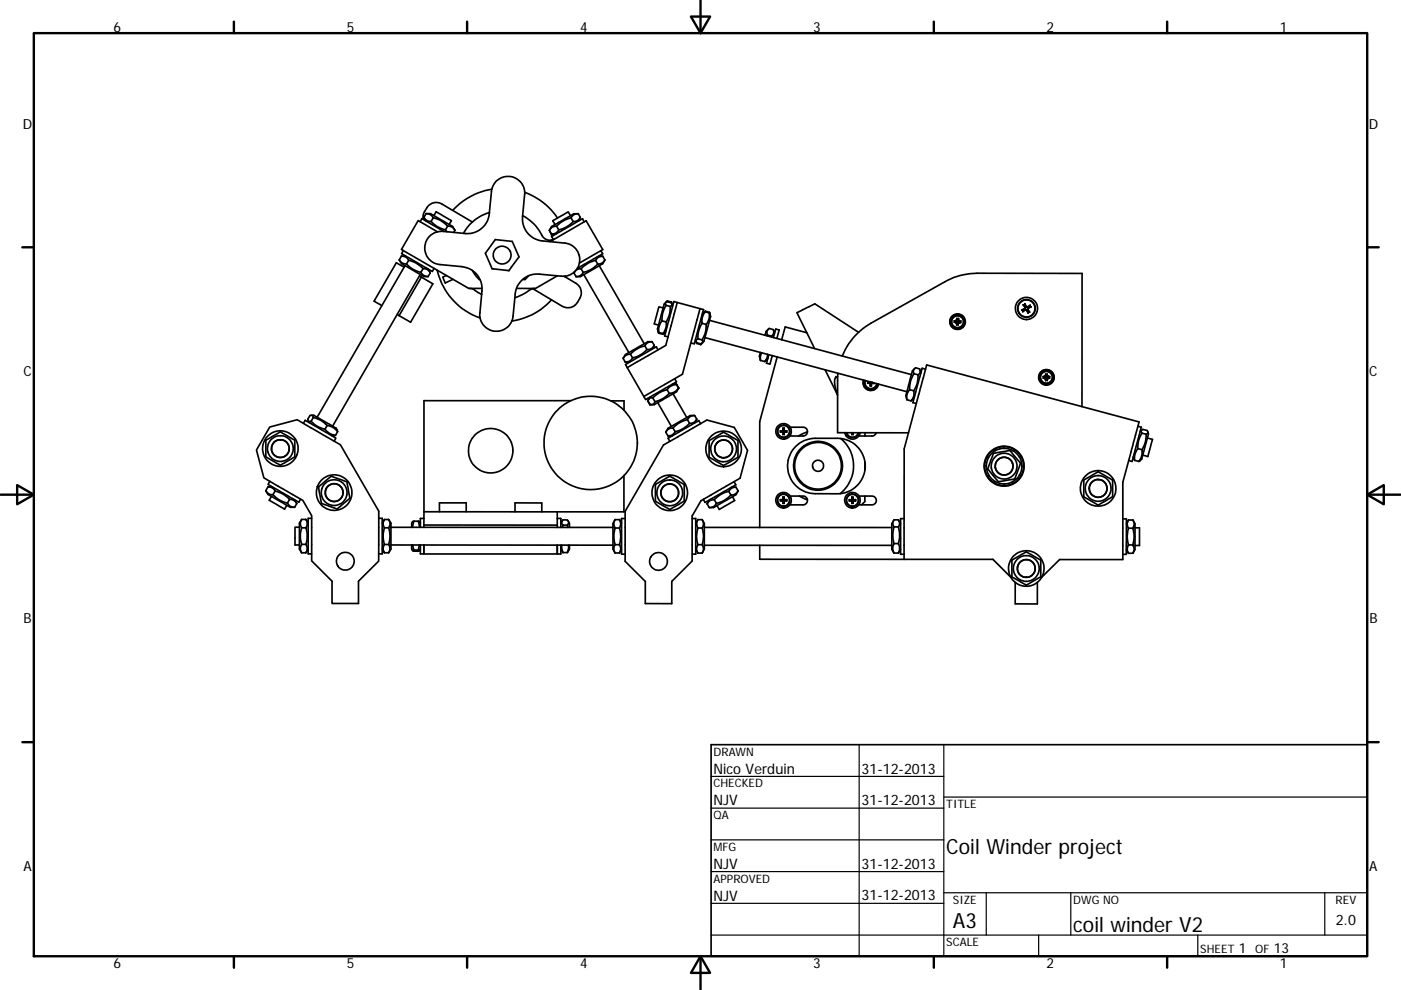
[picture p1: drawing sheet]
<svg xmlns="http://www.w3.org/2000/svg" width="297mm" height="210mm" viewBox="0 0 297 210" stroke-linecap="round" stroke-linejoin="round" font-family="sans-serif">
<g fill="none" stroke="#000" stroke-width=".36">
<path d="M84.6 55.1l.6 .9 4.6 2.7h1M84.6 55.1l.7 .7 .9 .2M85.1 54.3h.9M85.1 54.3l-.5 .8M85.1 54.3l.4 .1a1.48 1.48 0 0 1 1.2 .8M85.5 53.1l-.3 .7 6.5 3.8 .3-.7M85.7 56.7l-1.7-1-4.7 8.2 1.6 .9M85.9 56.3l-18.7 32.2M86.2 56l.2 .2a5.5 5.5 0 0 0 2.8 1.6M86.7 55.2l-.5 .8M86.7 55.2l.2 .1a5.9 5.9 0 0 1 2.8 1.7M88.9 58.5l.4 .3"/>
<path d="M89.1 47l.3-.6 4.7 2.7M89.1 58.2l-18.6 32.2M89.2 57.8l.7 .6 .9 .3M89.3 58.8l-4.7 8.2M89.3 58.8l2.5 1.4-4.7 8.1-2.5-1.3M89.7 57l-.5 .8M89.7 57h.3a1.52 1.52 0 0 1 1.2 .9M89.7 46.5l.1-1.1 .2-.5a2.85 2.85 0 0 1 2.2-2l1.2 .2 6.8 4M89.9 46.1l.6 .7 .9 .2M89.9 46.1l.4 .8M90.3 45.3h1l.6 .3 4.1 2.4 .5 .9M90.3 45.3h.4a1.45 1.45 0 0 1 1.2 .9"/>
<path d="M90.3 45.3l-.4 .8M90.8 57l.4 .9M91.1 50.1a3.8 3.8 0 0 1 2.8-1l4.7 .4a4.7 4.7 0 0 0 5.1-4.2l.5-4.7a3.5 3.5 0 0 1 3.8-3.2 3.5 3.5 0 0 1 3.2 3.9l-.4 4.7a4.7 4.7 0 0 0 4.2 5.1l4.7 .5a3.5 3.5 0 0 1 3.2 3.8 3.5 3.5 0 0 1-3.8 3.2l-4.7-.5a4.7 4.7 0 0 0-5.2 4.3l-.4 4.7a3.5 3.5 0 0 1-3.9 3.1 3.5 3.5 0 0 1-3.2-3.8l.5-4.7a4.7 4.7 0 0 0-4.2-5.1l-4.7-.5a3.5 3.5 0 0 1-3-2.3 3.5 3.5 0 0 1 .8-3.7zM91.2 57.9l-.4 .8M91.4 47l.2 .2a5.5 5.5 0 0 0 2.8 1.5M91.9 46.2l1.6 .6 1.4 1.2M91.9 46.2l-.5 .8M92 45.7l.5-.8 3.2 1.9-.5 .8M92.7 57.3a14.1 14.1 0 0 0 9.1 10.1M92.7 49.2l-4-2.4-3.6 6.1 14.3 8.3h2.8M94.4 48.7l.4 .5M94.7 58.4l-.8 .4 .5 1.2 1.6-.8"/>
<path d="M94.9 48h.3a1.51 1.51 0 0 1 1.3 .9M94.9 48l-.5 .7M96.5 48.9l-.3 .4M100.2 57.4l.7 1.2 .9 .7M103.8 45.1a9.1 9.1 0 0 0-5.6 4.4M104.3 40.1a14.6 14.6 0 0 0-8.3 4.5M105 50.8l3.6 .4 1.4 3.3-2.1 2.9-3.6-.4-1.4-3.3zM110.8 45.7a10.1 10.1 0 0 1 4.4 4.7 1.82 1.82 0 0 0 2.3 .3M111.3 40.8a14.1 14.1 0 0 1 6.9 5.4M112 58.5l-.7 .8h-.5M116.5 48.9l.4 .8M116.6 51.3l7.7-4.5 3.5 6.1-5 2.9"/>
<path d="M116.6 49.1l.4 1M116.9 49.7h1M118 48l.5 .8M118 48h-.4a1.37 1.37 0 0 0-1.1 .9M118.2 58.5l-4.7 2.7h-4M118.5 48.8l-.7 .6-.9 .3M119.6 58.6l2.5 1.5a2.38 2.38 0 0 1 .8 3.2 2.77 2.77 0 0 1-2.5 2l-1.2-.3-6.3-3.8M119.9 58.6l-.1 .1M120.9 45.7l-.4-.8-.3 .2-3 1.7 .5 .8M121.1 46.2l.4 .8M121.1 46.2l-.9 .3a5.2 5.2 0 0 0-2.2 1.5M121.5 47l-.5 .5a5.8 5.8 0 0 1-2.5 1.3"/>
<path d="M121.7 57.9l.4 .8M121.8 57.6l-.1 .3M121.9 57.6l-.2 .3M122.6 45.3h-1l-3.1 1.9-1.6 .8-.4 .9M122.6 45.3l.4 .8M122.6 45.3l-.4 .1a1.4 1.4 0 0 0-1.1 .8M123 46.1l-.4 .8M123 46.1l-.6 .7-.9 .2M123.2 57l-.8 .1-.4 .3M123.2 57l.5 .8M123.7 57.8l-.7 .7-.9 .2M123.8 58.3l9.5 16.5"/>
<path d="M123.9 47.1l-.4-.7-1.1 .6-5.5 3.2 .4 .6M126.3 55.2l-1.7 .7-1.4 1.1M126.3 55.2l.4 .8M126.7 56l-.5 .5a5.7 5.7 0 0 1-2.5 1.3M126.9 54.4h.9M127.1 56.4l9.5 16.5M127.4 53.2l.4 .6-5.4 3.1M127.8 54.4h-.1a1.62 1.62 0 0 0-1.4 .8M127.8 54.4l.4 .7M128.2 55.1l-.4 .9-4.8 2.7h-.9M128.2 55.1v.1a1.62 1.62 0 0 1-1.5 .8M84.2 66.7l.4 .3"/>
<path d="M99.5 61.2l1 .2 1.6 1.1M113.4 61.2l-.8 .1a11.8 11.8 0 0 1-3.4 1.8M116.9 63.6a14.2 14.2 0 0 1-8.4 4.5M132.1 76l.5 .8M132.6 76.8h.9M133 78l3.5 6.1M133.7 75.1l.4 .8M133.7 75.1l-.9 .2-.7 .7M134.1 75.9l-.8 .8-.7 .1M136.7 73.4l.5 .7M136.7 73.4h-.2a5.9 5.9 0 0 0-2.8 1.7M137.2 74.1l-.6 .6a5.8 5.8 0 0 1-2.5 1.2"/>
<path d="M138.3 72.5l.4 .8M138.3 72.5h-1l-4.3 2.5-.4 .2-.5 .8M138.3 72.5h-.3a1.51 1.51 0 0 0-1.3 .9M138.7 73.3l-.5 .8M138.7 73.3l-.1 .1a1.56 1.56 0 0 1-1.4 .7M139.5 74.2l-.4-.6-6.5 3.7 .4 .7M139.5 70.2l.2 .3M139.6 70.4l.1 .3M139.7 70.7l.8 .2M139.7 70.5l.9 .3M140.4 68.1l-.7 1.4v1M140.4 68.1l.8 .2"/>
<path d="M140.6 65.3l-.9-.2-.9 3.3-.1 .3 .9 .3M140.7 70.7l-.2 .2M140.9 70.6l-.3 .2M140.9 70.6l-.4 .3M141.2 70.3l-.3 .3M141.2 64.8l-.7 1.6-.1 1.7M141.2 64.8v-.1a.43 .43 0 0 1 .2-.7l1 .3v.5l-.3 .2M141.2 68.3v1l-.6 1.5M141.2 64.8l.9 .2M141.5 63.8l-.2 .3M141.5 63.8l.8 .3M141.5 63.8a3.4 3.4 0 0 0-1.1 2.4l-1 3.5 .3 1"/>
<path d="M142.1 65v.5a5.5 5.5 0 0 1-.9 2.8M142.3 64.1l.3 .9M142.3 64.1l.1 .3M143.6 64.2l-.7-.2-2 7.1v.1l.7 .3M147.5 71.9l.2 .9M147.6 72.5l.1 .3M147.7 72.8l.9 .3M148 71.9l.9 .2M148 71.9l-.4 .3 .1 .5 .9 .3 .2-.1a.48 .48 0 0 0 .1-.8M148.4 65.5l.8 .2-.1 .1-1.9 7.1-.7-.2M148.4 65.5l-4.8-1.3-2.4 9.1-8.2 4.7M148.4 65.5l-3.7 13.9-8.2 4.7"/>
<path d="M148.8 72.9l-.2 .2M148.9 68.6l.8 .2M148.9 68.6l-.4 .6a4.9 4.9 0 0 0-.5 2.7M149.5 71.6l42.8 11.5M149.5 66.1l.9 .3M149.5 66.1l-.6 1.2v1.3M149.5 66.1l-.3 .2M149.5 66l-.2 .2M149.5 66l-.6 .7M149.5 66l.9 .3M149.7 68.8v.3a5.3 5.3 0 0 1-.8 3M150.4 66.4l-.1 1.3-.6 1.1"/>
<path d="M150.4 66.4l.1 .3M150.4 67.9l42.8 11.6M150.4 66.3l.1 .4M150.4 66.3l.1 .2M150.5 66.7l.2 .5-1.3 4.6a1.61 1.61 0 0 1-.8 1.3M161.2 74.8l-.2 .8 .2 .9M161.2 76.5l.9 .2M161.5 74.8l-.3 .8v.9M162.7 71.1l-.1-.4a1.06 1.06 0 0 1 .5-1l.9 .2v.2v.6l-.4 .6M162.7 71.1l-.1 .1M162.7 71.1l.9 .2M162.7 75.2a1.89 1.89 0 0 1-.6 1.5"/>
<path d="M162.8 76.1l-.7 .6M162.9 69.8l-.5 .5-.2 .8M163 75.2l-.5 1.8 .8 .2 .4-1.8M163.6 71.3v.2M164 71.6l.5-1.8 .7 .2-.5 1.8M164 70.1l.2 .7M164.8 75.7l-3.7 13.7v22.5M171 70.6l-4.5-1.3-.8 2.8M174.9 78.4l2.6 5.3M177.2 79.9v.2M177.6 79.9l-.4 .2M177.6 79.2v12.6h15"/>
<path d="M178.6 75.5a14.2 14.2 0 0 1 6.1-7l15.6-8.7a13.8 13.8 0 0 1 6.9-1.8h22.2v28.2M182 70.5l-9.2-6-3.8 1.8 3.7 7.6M193.8 79.3l.8 .2M193.8 79.3l-.3 .4a5.8 5.8 0 0 0-.6 3M193.8 79.3l-.1-.7 .4-.6 .9 .4v.7l-.4 .4M193.9 78.2l-.4 .4-1.4 5.2 .2 1M194.6 79.5a5.3 5.3 0 0 1-.9 3.4M195.1 78.5l.1 .6M196.3 78.3l-.8-.2-.7 2.5-1.3 4.8 .8 .2M202.7 68.3h-.4l.5 .1M202.7 68.2v.1M202.7 68.3l.2 .1"/>
<path d="M202.8 68.4v.1M202.8 68.4l-.1 .1M202.8 68h.1M202.8 68l-.5 .1 .4 .1M202.8 68l-.1-.1 .2 .1M202.8 68l.1 .1M202.8 68.5v.4l.2-.3M202.9 68.4l.1 .2M202.9 68.4l-.1 .1M203 68.6h.1M203 67.9l-.1-.4v.5M203 67.9h.1"/>
<path d="M203 67.9l-.3 .3M203.1 67.9l.1-.4v.5M203.1 67.9l.2 .3M203.2 68.4l.1 .1M203.2 68.4l-.2 .2M203.2 68.5h.1M203.2 68.5v.4l-.2-.3M203.2 68.5l.1 .1M203.2 68h.1M203.2 68l.2-.1-.1 .2M203.2 68.4l.1 .2M203.3 68.5v.1"/>
<path d="M203.3 68.1h.4l-.4 .1M203.3 68v.1M203.3 68l-.1 .1M203.3 68.3l.4 .1h-.5M203.3 68.2v.1M203.3 68.3l-.1 .1M217.1 65.6v.2M217.1 65.8a.42 .42 0 0 1 .8 .2M217.1 65.8l-.3 .3a.56 .56 0 0 1 .9-.3l.3 .6-.1-.4M217.3 65l-.4-.4a.56 .56 0 0 1 .3 .9l-.6 .3 .5-.2M217.3 65a.38 .38 0 0 1-.2 .6M217.4 64.9l.3 .3 .4-.2"/>
<path d="M217.4 64.9l-.1-.5 .2 .5M217.4 64.9l-.1 .1M217.5 64.9l.4 .2 .5-.4-.3 .3M218 65.9l-.1 .1M218.1 65l.1 .2M218.2 65.2l.4-.1a.57 .57 0 0 0-.6 .6l.3 .5-.3-.3M218.2 65.2a.39 .39 0 0 0-.3 .3 .39 .39 0 0 0 .1 .4M221.5 79.7l.1 .1M221.5 80v.1M221.5 79.7l.2 .1M221.6 79.8h.1M221.6 79.8l-.4 .1 .3 .1"/>
<path d="M221.6 79.8l.1 .1M221.8 79.7l-.3 .3M221.8 79.7h.1M221.8 79.7l-.1-.4v.5M221.9 79.7l.1 .2M221.9 79.7l.1-.4 .1 .5M222 79.9l.2 .1M222.1 79.8l.5 .1-.4 .1M222.1 79.8h.1M222.1 79.8l-.1 .1M222.2 79.7l-.1 .1M222.2 80v.1"/>
<path d="M56.4 93.4l2.6-1.6a.59 .59 0 0 1 1 .2l2.1 1.2a.46 .46 0 0 1 .4 .2 .46 .46 0 0 1 0 .5v2.5a.61 .61 0 0 1-.6 .9l-2 1.1a.48 .48 0 0 1-.9 0l-2.2-1.2a.61 .61 0 0 1-.4-1zM57.2 90.6l5.8-1.6 9.2 5.3 8.1 14.1v10.6l-4.3 4.3v4.7h-5.6v-4.7l-4.3-4.3v-9.6l-1.9-3.2-8.3-4.9-1.5-5.8zM64.3 89.8l.5-.6 4.8 2.8 1.6 .9-.4 .7M65.4 89.3l.2 .4M66 89.3l.1 .2a5.4 5.4 0 0 0 2.8 1.5M66.1 88.1l.6 .1 4.6 2.6 .3 .7M66.4 88.5l-.2-.4h-.5l-.4 .8 .2 .5 .5-.1M66.4 88.5l1.6 .7 1.4 1.1M66.4 88.5l-.4 .8M68.9 91l.5 .5a2.96 2.96 0 0 0 1.7 .8M69.4 90.3l1.2 .4 1 .8M69.4 90.3l-.5 .7"/>
<path d="M71.1 92.3l-.8 .1M71.6 91.5l-.5 .8M121 85h-31.1v23.5M129.5 85h2.8v2M137.3 85l.5 .8M137.4 84.9l-.1 .1M137.8 84.2l-.5 .8M138 85.8h-.2M138.4 84.4l.5 .8M138.4 84.4h-.2a.78 .78 0 0 0-.8 .6l.4 .8 .7-.1 .4-.5M139.5 85.4l2.8 5M140.7 94.4l9.2-5.3 5.8 1.6 2.8 4.8-1.6 5.9-8.3 4.8-1.9 3.3v9.5l-4.3 4.3v4.7h-5.6v-4.7l-4.3-4.2v-10.6z"/>
<path d="M141.2 91.7l.4 .8M141.4 82.7l-1.6 .6-1.4 1.1M141.4 82.7l.5 .7M141.6 92.5h.9M141.9 83.4l-1.4 1.2-1.6 .6M142.5 81.5h.9M142.7 90.8l.4 .8M142.7 90.8h-.5a1.45 1.45 0 0 0-1 .9M142.7 83.5l2.9 5M143 80.3l.4 .7-6.5 3.7-.4-.6M143.1 91.6l-.1 .2a1.57 1.57 0 0 1-1.4 .7M143.1 81.5h.3"/>
<path d="M143.4 81.5l-.6 .1a2.32 2.32 0 0 0-1.4 1.1M143.4 81.5l.4 .8M143.4 81.5l.5 .8M143.7 82.6l-.3 .5-4.7 2.7h-.9M143.8 82.3l-.1 .3M143.8 82.3l-.1 .1a2.27 2.27 0 0 1-1.8 1M143.9 82.3l-.1 .1M143.9 82.3l-.2 .3M145.8 89l-.7 .2a5.5 5.5 0 0 0-2.4 1.6M145.8 89l.4 .8M146.2 89.8l-1.4 1.1-1.7 .7M147.3 88.1l-.9 .2-.6 .7"/>
<path d="M147.3 88.1l.4 .8M147.3 88.1l-1 .1-4.1 2.3-.6 .4-.4 .8M147.7 88.9l-.4 .8M147.7 88.9v.1a1.46 1.46 0 0 1-1.5 .8M148.5 89.9l-.3-.7-1.1 .6-5.5 3.2 .4 .6M150.3 93.5l2.7-1.6a.61 .61 0 0 1 1 .1l2.1 1.2a.97 .97 0 0 1 .4 1.2v2.1a.87 .87 0 0 1-.8 .9l-1.9 1.1a.5 .5 0 0 1-.8 0l-2.2-1.3a.48 .48 0 0 1-.5-.7zM165.8 91.4h.1M165.8 91.5h.1M165.8 91.5l-.4 .1h.2a.37 .37 0 0 1 .4 .1 .37 .37 0 0 1 0 .5l.1-.3M165.8 91.4v.1M165.8 91.5l.2 .1 .1 .3M166.1 91.1l-.1 .3h-.2"/>
<path d="M166.1 91.1h.1M166.1 91.9h.1M166.1 91.1l-.1-.3a.41 .41 0 0 1 0 .5 .41 .41 0 0 1-.6 .1h.4M166.2 91.1v.3h.3M166.2 91.1h.1M166.2 91.8v.1M166.2 91.1l.1-.3-.1 .3M166.2 91.8l.1 .4-.1-.3M166.2 91.1l.2 .3h.4h-.3M166.5 91.5l.3 .1h-.4l-.2 .2M166.5 91.5l-.3 .1v.2M166.5 91.4v.1"/>
<path d="M167.5 90.6h2.8a.93 .93 0 0 1 .9 .9 .93 .93 0 0 1-.9 1h-2.8M168.8 94.6a5.8 5.8 0 0 1 4-1.6h4.7a5.9 5.9 0 0 1 6 5.9 5.9 5.9 0 0 1-6 5.8h-4.7a5.9 5.9 0 0 1-5.4-3.7 5.9 5.9 0 0 1 1.4-6.4zM171.2 91.6l-1.9 .9M177.2 80.1a4.1 4.1 0 0 0 .2 3.2l.2 .5M178.3 93a7.5 7.5 0 0 1-.2 11.7M179.4 91.8a1.32 1.32 0 0 0 1.3 1 1.32 1.32 0 0 0 1.3-1M179.5 91.8a1.25 1.25 0 0 0 1.2 .9 1.25 1.25 0 0 0 1.3-.9M180.6 91.8h.1M180.7 91.8l-.1 .4 .1-.3M180.7 91.9h.1M180.7 91.8v.1M180.8 91.8v.1"/>
<path d="M180.8 91.8l.1 .4-.1-.3M180.8 91.8h.1M182.4 91.8a1.64 1.64 0 0 1-1.7 1.4 1.64 1.64 0 0 1-1.6-1.4M183.1 80.6a1.65 1.65 0 0 0 1.1 2.2 1.65 1.65 0 0 0 2.1-1.3M183.1 80.6a1.6 1.6 0 0 0 1.1 2.1 1.6 1.6 0 0 0 2-1.2M183.4 98v1.7M183.4 80.7a1.32 1.32 0 0 0 .9 1.8 1.32 1.32 0 0 0 1.6-1.1M183.4 91.8v.7M183.5 80.7a1.26 1.26 0 0 0 .8 1.7 1.26 1.26 0 0 0 1.6-1M184 81h.1M184 81l.3 .1M184.3 81.1v.1"/>
<path d="M184.3 81.2l-.3 .1h.3M184.3 81.2h.1M184.3 81.2l.3 .2v.2M184.3 81.3l.2 .1v.5l.1-.3M184.5 81h-.5M184.6 81l-.3 .1M184.6 81.6h.1M184.7 81.5v.1M184.7 81.5l.1 .4-.1-.3M184.8 81.1h.2M185 81.2h.1M185 81.3l-.3 .2"/>
<path d="M185 81.2l-.2 .1-.1 .2M185 81.2l.3 .1h-.3M185.8 91.8l-.3 .4-.5 .3h-2.9M192.3 84.8l.9 .2M192.9 82.7l.8 .2M192.9 82.7l-.1 .1a2.43 2.43 0 0 0-.5 2M193.7 82.9l.1 .3a2.41 2.41 0 0 1-.6 1.8M193.8 84.4l-.6 .6M208.8 98.6l.3 .3M209.6 97h-.4M210.6 96.1l3.1-.5a.92 .92 0 0 1 1 .7l1.4 1.6a.51 .51 0 0 1 .1 .8l-.9 2.4a.96 .96 0 0 1-1.1 .6l-2 .4a.47 .47 0 0 1-.8-.3l-2-2.3zM211 95.2v.4"/>
<path d="M212.7 94.7l.2 .4M215.1 95.4l-.3 .2M216.4 96.6l-.2 .4M216.7 98.9l.3 .2M221.5 80.1l.3 .2M221.5 80.1l-.3 .1h.4M221.6 80.3h.1M221.6 80.2l-.1 .1M221.6 80.3h-.1M221.6 80.2v.1M221.7 80.3v.4l.1-.4M221.7 80.3h-.2"/>
<path d="M221.7 80.2l-.1 .1M221.8 80.3h.1M221.9 80.3l.1 .4zM222 80.2l.1 .1M222 80.2l-.1 .1M222.1 80.3h.1M222.1 80.3l-.1 .1M222.1 80.2v.1M222.1 80.2l.1 .1M222.2 80.1l-.2 .1M222.2 80.1l.4 .1h-.5M240.3 96.9l.3 .7"/>
<path d="M240.6 97.6l.9 .3M241.2 95.1l-.3 .7a2.84 2.84 0 0 0-.3 1.8M241.2 95.1l.9 .3M241.3 90.4l.7 .2-2 7.3-.7-.2M242 91.3l-.3 .3M242.1 95.4v.5a2.92 2.92 0 0 1-.6 2M242.1 91.9l-.2-.4 .4-.4 1 .3 .1 .4-.4 .3M242.1 91.9l-.2 .4a5.7 5.7 0 0 0-.7 2.8M242.1 91.9l.9 .2M243 92.1l-.2 1.7-.7 1.6M243.3 92.9l1 .3-.7 2.7-.2 .9-1.1-.3M243.4 91.6l.1 .5-1.4 5.2-.6 .6"/>
<path d="M56.3 104.1l.5 .8 3.9 2.2 .8 .5h1M56.3 104.1l.1 .1a1.46 1.46 0 0 0 1.5 .7M56.8 103.3h.9M56.8 103.3l-.5 .8M56.8 103.3l.9 .2 .6 .6M57.2 102.1l-.4 .6 .3 .2 6.2 3.6 .4-.6M57.5 105.3l-.4 .8 2.2 1.3 1 .6 .5-.8M57.9 104.9l.3 .4a5.6 5.6 0 0 0 2.7 1.4M58.3 104.1l1.7 .7 1.4 1.1M58.3 104.1l-.4 .8M60.9 106.7l.2 .2a1.57 1.57 0 0 0 1.4 .7M61.4 105.9l-.5 .8"/>
<path d="M61.4 105.9l.9 .2 .6 .7M62.5 106l.4 .8M62.9 106.8l-.4 .8M63.5 111.8h-1v2.3v1.5h1M63.9 117.2h1M64 112a5.7 5.7 0 0 0 0 3.5M64 110.2l-.1 .1a1.53 1.53 0 0 0 .1 1.7M64 115.5l-.1 .1a1.58 1.58 0 0 0 0 1.6M64 110.2l-.5 .8v5.4l.4 .8M64 110.2h.9M64 112h.9M64 115.5h.9"/>
<path d="M64.9 110.2l.2 .6v.7l-.2 .5M64.9 112a5.7 5.7 0 0 1 0 3.5M64.9 115.5l.2 .9-.2 .8M64.9 110.2l.4 .8M65.3 116.4l-.4 .8M66.1 109.9h-.8v7.6h.8M67.7 103.1l2.1-1.8a.48 .48 0 0 1 .4-.3 .48 .48 0 0 1 .5 .2l2.4 .8a.46 .46 0 0 1 .5 .2 .46 .46 0 0 1 0 .5l.5 2.5a.61 .61 0 0 1-.5 .9l-1.8 1.6a.95 .95 0 0 1-1.2 0l-2-.8a.61 .61 0 0 1-.6-.8l-.5-2.8zM80.3 109.9h.7v7.6h-.7M81 116.4l.5 .8M81.5 115.5l-.1 .1a1.58 1.58 0 0 0 .1 1.6M81.5 117.2h.9M81.5 115.5h.9"/>
<path d="M81.5 112l-.1 .2a5.8 5.8 0 0 0 .1 3.3M81.5 110.2h.9M81.5 112h.9M81.5 110.2l-.5 .8M81.5 110.2l-.1 .1a1.49 1.49 0 0 0 .1 1.7M82.4 110.2a1.45 1.45 0 0 1 0 1.8M82.4 112a5.5 5.5 0 0 1 0 3.5M82.4 115.5l.1 .2a1.57 1.57 0 0 1-.1 1.5M82.4 110.2l.5 .8v5.5l-.5 .7M82.9 115.6h47.1M82.9 111.8l47.1 .1M87.3 115.6v.9l.2 .3"/>
<path d="M87.5 115.6l.3 1.1M87.8 110.6l-.3 1.2M87.8 116.7l-.3 .1h1.4l-.2-.1M87.8 110.6h-.3l-.2 .4v.8M87.8 110.6h.9M87.8 116.7h.9M88.7 110.6h.2l.2 .4M88.7 110.6l.2 1.2M88.9 115.6l-.2 1.1M89.1 115.6v1.9h.8v-1.9v1.9h28.2M89.1 116.5l-.2 .3M89.9 110h-.8v1.8"/>
<path d="M89.9 111.4v.4M89.9 111.4h28.2M89.9 108.5v2.9M93.2 108.5v-1.8h5.6v1.8M109.2 108.6v-1.9h5.7v1.9M118.1 110h.8v1.9M118.1 115.6v1.9M118.1 108.6v3.3M118.9 115.6v1.9h-.8M118.9 116.5l.5 .7M119.1 115.6v.8l.3 .8M119.2 110.5l-.3 .5"/>
<path d="M119.4 111.4h.9M119.4 117.2h.9M119.4 111.4l-.1-.1a.72 .72 0 0 1 .1-1h.9l.2 .2v.5l-.2 .4M119.4 111.4l-.1 .5M120.3 111.4l.1 .5M120.5 110.5l.2 .5v.9M120.5 115.6v.8l-.2 .8M120.7 115.6v.9l-.4 .7M130.4 112l-.1 .7a5.6 5.6 0 0 0 .1 2.8M130.4 110.2v.1a1.58 1.58 0 0 0 0 1.7M130.4 115.5v.2a1.44 1.44 0 0 0 0 1.6M130.4 110.2l-.4 .8v5.5l.4 .8"/>
<path d="M130.4 110.2h.9M130.4 112h.9M130.4 115.5h.9M130.4 117.3h.9M131.3 110.2l.3 .9-.3 .9M131.3 112l.3 1.7-.3 1.8M131.3 115.5l.3 .9-.3 .9M131.3 110.2l.5 .8M131.8 116.5l-.5 .8M132.3 100.9v7.7l-42.4-.1M132.5 110h-.7v7.5h.7M139 102.8l2.6-1.6a.48 .48 0 0 1 .8 0l2.2 1.3a.62 .62 0 0 1 .5 1v2.3a.48 .48 0 0 1-.5 .7l-2.2 1.3a.96 .96 0 0 1-1.2-.2l-1.8-1.1a.59 .59 0 0 1-.4-.9z"/>
<path d="M146.7 110h.8v7.5h-.8M147.5 116.5l.5 .8M148 110.2h.9M148 112h.9M148 115.5h.9M148 117.3h.9M148 110.2l-.5 .8M148 115.5l-.2 .3a1.59 1.59 0 0 0 .2 1.5M148 112l-.2 .5a5.9 5.9 0 0 0 .2 3M148 110.2l-.3 .7 .3 1.1M148.9 110.2l.4 .8v5.5l-.4 .8M148.9 110.2l.3 .9-.3 .9"/>
<path d="M148.9 112l.3 1.8-.3 1.7M148.9 115.5l.3 .9-.3 .9M149.3 115.7h39.8M149.3 111.9h39.8M149.9 106.9l.5 .8M150.4 106.1l-.5 .8M151.4 106l.5 .8M151.4 106h-.2a1.52 1.52 0 0 0-1.3 .9M151.9 106.8l-.2 .3a1.43 1.43 0 0 1-1.3 .6M154.5 104.2l.5 .8M154.5 104.2l-1.7 .7-1.4 1.1M155 105l-.7 .6a5.4 5.4 0 0 1-2.4 1.2"/>
<path d="M155.1 103.3h.9M155.3 105.3l.5 .9-.7 .3-2.6 1.6-.5-.8M155.6 102.2l.4 .6-1.9 1.1-4.6 2.7-.4-.7M156 103.3l.5 .8M156 103.3l-.2 .1a1.52 1.52 0 0 0-1.3 .8M156.5 104.1l-.5 .8-1.8 1.1-2.9 1.7h-.9M156.5 104.1l-.3 .4a1.4 1.4 0 0 1-1.2 .5M161.1 115.7v2.9h49.4l3.8 3.8M165.4 106.2h.4zM165.7 106v.2M165.8 106.2l.2 .1v.5l.1-.3M165.8 106.2h.2l.1 .3"/>
<path d="M166.1 105.7l-.1 .3h-.3M166.1 105.7h.1M166.1 105.7l-.1-.3v.2a.39 .39 0 0 1-.1 .4 .39 .39 0 0 1-.5 0h.3M166.1 106.5h.1M166.2 105.7v.3h.3M166.2 105.7h.1M166.2 105.7v-.3a.43 .43 0 0 0 .1 .5 .43 .43 0 0 0 .5 .1h-.3M166.5 106h.1M166.5 106.2l-.3 .1v.5v-.3M166.5 106.2h.3zM166.5 106.2h.1M166.5 106.2h-.3v.3"/>
<path d="M166.5 106v.2M167.5 105.2h2.8a.93 .93 0 0 1 .9 1 .93 .93 0 0 1-.9 .9h-2.9M169.5 105.2l1.7 .8M180.3 106.2h.1M180.3 106v.2M180.3 106.2h-.3h.4M180.4 106.2l.2 .2v.4l.1-.3M180.4 106.2h.2l.1 .3M180.7 106.5h.1M180.7 105.8l-.1 .2h-.3M180.7 105.7v.1M180.7 105.7h.1"/>
<path d="M180.7 105.7l-.1-.3a.4 .4 0 0 1 0 .5 .4 .4 0 0 1-.6 .1h.3M180.8 105.8v.2h.3M180.8 105.7v.1M180.8 106.4v.1M180.8 105.8l.2 .2h.4h-.3M180.8 106.4v.4v-.3M180.8 105.4v.4zM181.1 106.2h.1M181.1 106.2l-.3 .2M181.1 106.2h.3h-.3M181.1 106v.2M182.1 105.2h2.8a.93 .93 0 0 1 .9 1 .93 .93 0 0 1-.9 .9h-2.8"/>
<path d="M183.4 105.2v1.2l-.7 .7M189.5 110.4l-.4 .7v5.4l.5 .8M189.6 111.8l-.3 .9a5.3 5.3 0 0 0 .3 2.6M189.6 111.8l-.3-.8 .3-.7h.9l.2 .5-.2 1M189.6 115.3l-.3 .8v.7l.3 .5M189.6 111.8h.9M189.6 115.3h.9M189.6 117.3h.9M190.5 115.3l.2 .8v.7l-.2 .5M190.5 111.8l.2 .9a5.3 5.3 0 0 1-.2 2.6M190.6 110.4l.3 .7M190.9 116.5l-.4 .8"/>
<path d="M191.7 118.6v-23.4l4.8-17.8 45 12.1-3.4 12.8v16.4h-13.4l-3.9 3.7M191.7 110h-.8v7.6h.8M209.6 100.7l-.2 .4M211 102.1l-.4 .2M212.9 102.6l.2 .4M214.5 118.8l2.7-1.5a.5 .5 0 0 1 .8 0l2.2 1.3a.47 .47 0 0 1 .5 .7v2.6a.47 .47 0 0 1 0 .5 .47 .47 0 0 1-.5 .2l-1.8 1.1a.95 .95 0 0 1-1.6 0l-1.9-1.1a.46 .46 0 0 1-.4-.7zM214.8 102.1v.5M216.6 100.7l-.4 .1M229.8 101.8l2.6-1.5a.48 .48 0 0 1 .9 0l2.2 1.3a.62 .62 0 0 1 .4 1v2.3a.48 .48 0 0 1-.4 .7l-2.2 1.3a.48 .48 0 0 1-.9 0l-2.2-1.3a.48 .48 0 0 1-.4-.7zM238.1 110.1h.7v7.5h-.7M238.8 116.6l.5 .7M239.3 115.6l-.3 .9 .3 .8"/>
<path d="M239.3 112l-.3 1.8 .3 1.8M239.3 110.3l-.3 .9 .3 .8M239.3 110.3l-.5 .8M239.3 110.3h.9M239.3 112h.9M239.3 115.6h.9M239.3 117.3h.9M240.2 110.3v.1a1.51 1.51 0 0 1 0 1.6M240.2 112v.3a6 6 0 0 1 0 3.3M240.2 115.6v.1a1.54 1.54 0 0 1 0 1.6M240.2 110.3l.4 .8v5.5l-.4 .7M240.6 112h1v3.7h-1"/>
<path d="M219.9 123.5v4.6h-4.7v-4.6M150.8 157.9h139.1v44.9h-139.1z"/>
<circle cx="106.5" cy="54.1" r="1.89"/>
<circle cx="203" cy="68.2" r="1.32"/>
<circle cx="203" cy="68.2" r="1.25"/>
<circle cx="203" cy="68.2" r="1.65"/>
<circle cx="203" cy="68.2" r="1.59"/>
<circle cx="217.6" cy="65.4" r="2.36"/>
<circle cx="217.6" cy="65.4" r="1.81"/>
<circle cx="217.6" cy="65.4" r="1.89"/>
<circle cx="59.4" cy="95.2" r="1.88"/>
<circle cx="59.4" cy="95.1" r="3.8"/>
<circle cx="59.4" cy="95.1" r="2.73"/>
<circle cx="59.4" cy="95.2" r="1.87"/>
<circle cx="104" cy="95.6" r="4.7"/>
<circle cx="125.2" cy="93.9" r="9.9"/>
<circle cx="153.4" cy="95.2" r="1.89"/>
<circle cx="153.4" cy="95.2" r="2.73"/>
<circle cx="153.4" cy="95.2" r="1.88"/>
<circle cx="153.4" cy="95.2" r="3.8"/>
<circle cx="166.1" cy="91.5" r="1.66"/>
<circle cx="166.1" cy="91.5" r="1.31"/>
<circle cx="166.1" cy="91.5" r="1.25"/>
<circle cx="173.4" cy="98.8" r="5"/>
<circle cx="173.4" cy="98.8" r="1.18"/>
<circle cx="173.4" cy="98.8" r="5.2"/>
<circle cx="212.9" cy="98.9" r="2.74"/>
<circle cx="212.9" cy="98.9" r="3.8"/>
<circle cx="212.9" cy="98.9" r="1.88"/>
<circle cx="212.9" cy="98.9" r="4.2"/>
<circle cx="212.9" cy="98.9" r="4.1"/>
<circle cx="221.9" cy="80" r="1.6"/>
<circle cx="221.9" cy="80" r="1.31"/>
<circle cx="221.9" cy="80" r="1.65"/>
<circle cx="221.9" cy="80" r="1.26"/>
<circle cx="70.8" cy="104.5" r="3.8"/>
<circle cx="70.8" cy="104.5" r="1.89"/>
<circle cx="70.8" cy="104.5" r="1.88"/>
<circle cx="70.9" cy="104.5" r="2.73"/>
<circle cx="73.2" cy="119" r="1.88"/>
<circle cx="139.6" cy="119.1" r="1.89"/>
<circle cx="142" cy="104.5" r="3.8"/>
<circle cx="142" cy="104.5" r="2.72"/>
<circle cx="142" cy="104.5" r="1.88"/>
<circle cx="142" cy="104.5" r="1.89"/>
<circle cx="166.1" cy="106.1" r="1.66"/>
<circle cx="166.1" cy="106.1" r="1.24"/>
<circle cx="166.1" cy="106.1" r="1.32"/>
<circle cx="180.7" cy="106.1" r="1.24"/>
<circle cx="180.7" cy="106.1" r="1.65"/>
<circle cx="180.7" cy="106.1" r="1.32"/>
<circle cx="232.8" cy="103.6" r="2.74"/>
<circle cx="232.8" cy="103.6" r="3.8"/>
<circle cx="232.8" cy="103.6" r="1.89"/>
<circle cx="217.6" cy="120.6" r="2.74"/>
<circle cx="217.6" cy="120.6" r="3.8"/>
<circle cx="217.6" cy="120.6" r="1.89"/>
</g>
<circle cx="185" cy="81.1" r=".18" fill="#000"/>
<g fill="none" stroke="#000" stroke-width=".51">
<path d="M148.5 0v7M7.2 7h282.7v195.8h-282.7zM49.6 4.6v2.4M99 4.6v2.4M146.5 3.5h4.1l-2.1 3.5zM198 4.6v2.4M247.5 4.6v2.4M4.7 52.5h2.5M289.9 52.5h2.4M.1 104.9h7.1M3.6 102.9l3.6 2-3.6 2.1zM289.9 104.9l3.5-2v4.1z"/>
<path d="M289.9 104.9h7M4.7 157.4h2.5M289.9 157.4h2.4M49.6 202.8v2.5M99 202.8v2.5M148.5 202.8l2.1 3.6h-4.1zM148.5 202.8v7.1M198 202.8v2.5M247.5 202.8v2.5"/>
</g>
<g fill="none" stroke="#000" stroke-width=".25">
<path d="M182.2 157.9v44.9M200.1 157.9v44.9M150.8 164.7h49.3M150.8 171.4h49.3M150.8 178.1h49.3M200.1 169.1h89.8M150.8 184.9h49.3M150.8 191.6h49.3M150.8 198.3h139.1M200.1 189.4h89.8M209.1 189.4v8.9M220.2 198.3v4.5"/>
<path d="M227 189.4v8.9M254 198.3v4.5M280.9 189.4v8.9"/>
</g>
<g font-size="4.4">
<text x="200.6" y="181.2">Coil Winder project</text>
<text x="202" y="196.8">A3</text>
<text x="227.6" y="197.7">coil winder V2</text>
</g>
<g font-size="3.1">
<text x="151.3" y="164.1">Nico Verduin</text>
<text x="182.7" y="164.1">31-12-2013</text>
<text x="151.3" y="170.8">NJV</text>
<text x="182.7" y="170.8">31-12-2013</text>
<text x="151.3" y="184.3">NJV</text>
<text x="182.7" y="184.3">31-12-2013</text>
<text x="151.3" y="191">NJV</text>
<text x="182.7" y="191">31-12-2013</text>
<text x="283.2" y="196.3">2.0</text>
</g>
<g font-size="2.9">
<text x="24" y="6.8">6</text>
<text x="73.5" y="6.8">5</text>
<text x="123" y="6.8">4</text>
<text x="172.4" y="6.8">3</text>
<text x="221.9" y="6.8">2</text>
<text x="271.4" y="6.8">1</text>
<text x="4.8" y="27.3">D</text>
<text x="290.2" y="27.3">D</text>
<text x="4.9" y="79.8">C</text>
<text x="290.3" y="79.8">C</text>
<text x="5" y="132.2">B</text>
<text x="290.3" y="132.2">B</text>
<text x="4.9" y="184.7">A</text>
<text x="290.3" y="184.7">A</text>
<text x="262.7" y="202.2">1</text>
<text x="270.1" y="202.2">13</text>
<text x="24" y="205.2">6</text>
<text x="73.5" y="205.2">5</text>
<text x="123" y="205.2">4</text>
<text x="172.4" y="205.2">3</text>
<text x="221.9" y="205.2">2</text>
<text x="271.4" y="205.2">1</text>
</g>
<g font-size="2.5">
<text x="151.3" y="160.3">DRAWN</text>
<text x="151.3" y="167">CHECKED</text>
<text x="151.3" y="173.8">QA</text>
<text x="200.6" y="171.4">TITLE</text>
<text x="151.3" y="180.5">MFG</text>
<text x="151.3" y="187.2">APPROVED</text>
<text x="202.1" y="191.7">SIZE</text>
<text x="227.6" y="191.7">DWG NO</text>
<text x="283.2" y="191.7">REV</text>
<text x="200.6" y="200.7">SCALE</text>
<text x="254.5" y="202.2">SHEET</text>
<text x="266.1" y="202.2">OF</text>
</g>
</svg>
